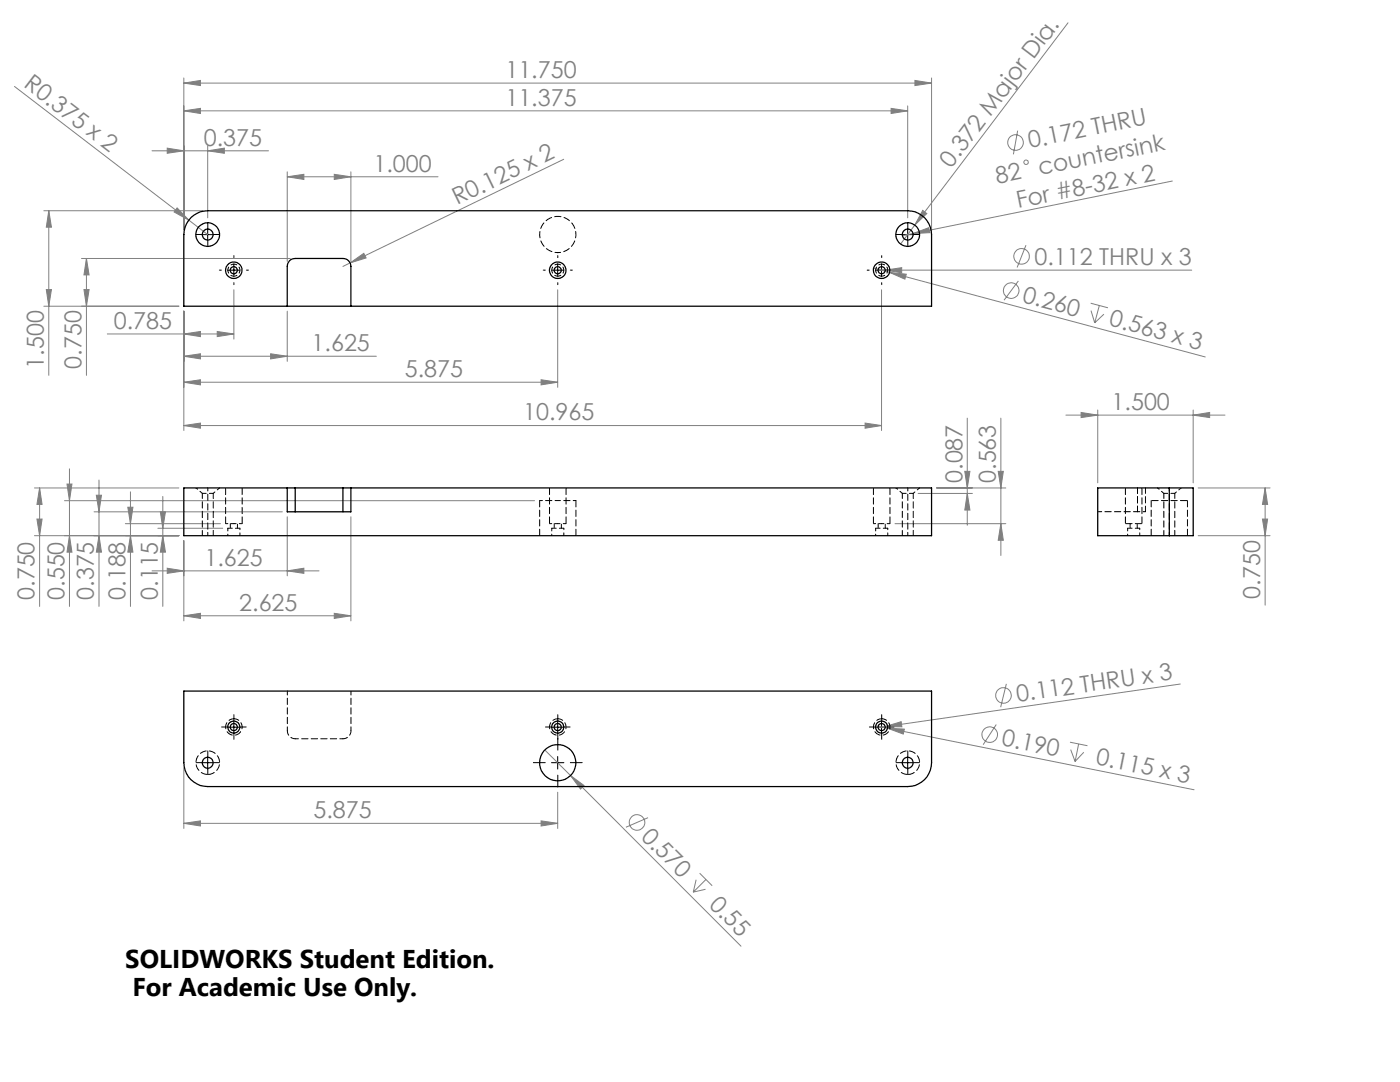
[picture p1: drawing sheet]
<svg xmlns="http://www.w3.org/2000/svg" width="279mm" height="216mm" viewBox="0 0 279 216" stroke-linecap="round" stroke-linejoin="round" font-family="sans-serif">
<g fill="none" stroke="#808080" stroke-width=".2">
<path d="M2.9 17.3l34.8 26.6M36.7 16.6l3.3-.5v1zM36.7 15.6v30.2M36.7 16.6h149.2M182.6 16.1l3.3 .5-3.3 .5zM185.9 15.6v30.2M213.1 4.6l-30.5 40.3M30.3 30.1h23.3M33.4 29.6l3.3 .5-3.3 .5zM36.7 22.1l3.3-.5v1zM36.7 22.1h144.5M41.5 30.1l3.3-.5v1z"/>
<path d="M41.5 29.1v14.4M57.3 35.3l3.3-.5v1zM57.3 34.3v17.9M57.3 35.3h30.1M66.7 34.8l3.3 .5-3.3 .5zM70 34.3v17.9M112.5 31.8l-42.6 20.7M177.8 21.6l3.4 .5-3.4 .5zM181.2 21.1v22.4M203.1 26.1l-.9 4.7M234 36.1l-51.8 10.5M8.7 42.1h31.8"/>
<path d="M9.2 57.8h1.1l-.6 3.3zM9.7 42.1v32.8M9.7 42.1l.6 3.2h-1.1zM16.3 51.6h41.6M16.8 57.8h1l-.5 3.3zM17.3 51.6l.5 3.3h-1zM17.3 51.6v23.3M35.3 41.5l2.4 2.4-3-1.6zM37.7 43.9l3.8 2.9M46.7 57.8v9.9M69.9 52.5l2.7-1.9 .5 .9zM69.9 52.5l-1.5 .7"/>
<path d="M111.3 57.8v19.5M174.3 53.5l3.3 .9M175.2 53.9h62.6M175.9 57.8v28.1M176.7 53.9l3.3-.5v1zM177.6 54.4l3.3 .3-.3 1zM177.6 54.4l62.9 16.8M182.2 46.6l3.1-1.2 .3 1zM182.2 46.6l-2.1 .4M182.6 44.9l-2.9 3.8M184.1 42l.9 .6-2.4 2.3zM203.2 56.1l-2.8 3.8"/>
<path d="M204.8 48.9l-1.8 4.5M21.4 66.6h25.3M35.7 61.1h-27M36.7 66.6l3.3-.5v1.1zM36.7 76.3l3.3-.5v1zM36.7 71.1l3.3-.5v1zM36.7 62.1v23.8M36.7 76.3h74.6M36.7 71.1h38.4M43.4 66.1l3.3 .5-3.3 .6zM54 70.6l3.3 .5-3.3 .5zM57.3 62.1v10"/>
<path d="M108 75.8l3.3 .5-3.3 .5zM217.7 60.5l3.4 .9M217.7 62l.8 2.4M219.4 61l-.9 3.4M220.3 62.7l-1.8 1.7M6.9 97.4h28.8M7.9 97.4v23.6M7.9 97.4l.5 3.2h-1zM12.9 99.9h93.8M13.4 96.6h1l-.5 3.3zM13.9 93.6v27.4M19.2 98.8h1l-.4 3.3z"/>
<path d="M19.8 95.8v25.2M26 98.1v22.9M32.5 99.1v21.9M36.7 84.9l3.3-.5v1zM36.7 84.9h139.2M172.6 84.4l3.3 .5-3.3 .5zM183.2 98.5h10.9M186.9 97.4h13.8M192.5 94.1h1.1l-.6 3.3zM193 98.5l.6 3.3h-1.1zM193 83.4v21.4M199.2 94.1h1l-.5 3.3z"/>
<path d="M199.7 83.4v27.4M212.7 82.8h31.8M215.8 82.3l3.3 .5-3.3 .5zM219.1 81.8v14.5M238.1 82.8l3.3-.5v1zM238.1 81.8v14.5M239.1 97.4h14.4M252.5 97.4l.5 3.2h-1zM252.5 97.4v23.4M7.4 103.6h1l-.5 3.3zM13.9 106.9l.5 3.3h-1zM18.8 102.1h37.5"/>
<path d="M19.8 106.9l.4 3.3h-1zM25 104.5h19M25.5 101.2h1l-.5 3.3zM26 106.9l.5 3.3h-1zM30.3 113.9h33.4M31.5 105.4h12.9M32 102.1h1l-.5 3.3zM32.5 106.9l.5 3.3h-1zM33.4 113.4l3.3 .5-3.3 .5zM35.7 106.9h-28.8M36.7 107.9v16M57.3 113.9l3.3-.5v1z"/>
<path d="M57.3 103.1v11.8M70 103.1v20.8M178.6 104.5h22.1M199.7 104.5l.5 3.3h-1zM239.1 106.9h14.4M252 103.6h1l-.5 3.3zM36.7 122.9l3.3-.5v1zM36.7 122.9h33.3M66.7 122.4l3.3 .5-3.3 .5zM200.8 136.5l-1.1 4.6M235.5 136.5l-58.9 8.5M36.7 153.2v12.1"/>
<path d="M108.7 149.6l5.2 5.2M111.3 158.1v7.2M113.9 154.8l2.7 1.9-.7 .7zM113.9 154.8l34 34M174.8 144.9l2.3 .4M176.6 145l3.2-1 .2 1zM176.6 145l-1.4 .2M177.1 145.3l3.4 .2-.2 1zM177.1 145.3l61.2 12.3M198.8 144.6l-2.6 4M213.5 148.1l3.5 .7M213.7 149.6l.9 2.3"/>
<path d="M215.3 148.4l-.7 3.5M216.3 150.1l-1.7 1.8M36.7 164.3l3.3-.5v1zM36.7 164.3h74.6M108 163.8l3.3 .5-3.3 .5zM129.3 163.2l-4.4 1.9M138.9 175.5l-.5 2.5M139.6 174.2l2.5 2.5M140.8 177.4l-2.4 .6M140.9 175.5l-2.5 2.5"/>
<circle cx="202.7" cy="28.4" r="1.56"/>
<circle cx="204.8" cy="32.4" r=".44"/>
<circle cx="201.8" cy="58" r="1.55"/>
<circle cx="203.9" cy="51.2" r="1.55"/>
<circle cx="200.3" cy="138.8" r="1.55"/>
<circle cx="197.5" cy="146.6" r="1.55"/>
<circle cx="127.1" cy="164.1" r="1.56"/>
</g>
<g fill="none" stroke="#000" stroke-width=".2" stroke-dasharray="15.2 1.3 1.3 1.3">
<path d="M40.2 46.8h-1.1M41.5 45.5v-1.1M41.5 48v1.1M42.7 46.8h1.1M44.2 53.9h-.4M46.7 51.4v-.4M46.7 56.4v.4M49.2 53.9h.4M108.8 53.9h-.4M111.3 51.4v-.4M111.3 56.4v.4M113.8 53.9h.4"/>
<path d="M173.5 53.9h-.4M176 51.4v-.4M176 56.4v.4M178.5 53.9h.4M179.9 46.8h-1.1M181.2 45.5v-1.1M181.2 48v1.1M182.4 46.8h1.1M40.2 152.2h-1.1M41.5 150.9v-1.1M41.5 153.4v1.1M42.7 152.2h1.1"/>
<path d="M45.4 145.1h-1.2M46.7 143.8v-1.2M46.7 146.3v1.2M47.9 145.1h1.2M108.8 152.2h-2.4M110.1 145.1h-1.2M111.3 143.8v-1.2M111.3 146.3v1.2M111.3 149.7v-2.4M111.3 154.7v2.3M112.6 145.1h1.2M113.8 152.2h2.4"/>
<path d="M174.7 145.1h-1.2M176 143.8v-1.2M176 146.3v1.2M177.2 145.1h1.2M179.9 152.2h-1.1M181.2 150.9v-1.1M181.2 153.4v1.1M182.4 152.2h1.1"/>
</g>
<g fill="none" stroke="#000" stroke-width=".2">
<path d="M40.2 46.8h2.5M41.5 45.5v2.5M45.4 53.9h2.5M46.7 52.7v2.5M110.1 53.9h2.4M111.3 52.7v2.5M174.7 53.9h2.5M175.9 52.7v2.5M179.9 46.8h2.5M181.2 45.5v2.5M40.2 152.2h2.5M41.5 151v2.5"/>
<path d="M45.4 145.1h2.5M46.7 143.8v2.5M110.1 145.1h2.4M110.1 152.2h2.4M111.3 143.8v2.5M111.3 151v2.5M174.7 145.1h2.5M175.9 143.8v2.5M179.9 152.2h2.5M181.2 151v2.5"/>
</g>
<g fill="#808080">
<path d="M35.3 41.5l2.4 2.4-3-1.6z"/>
<path d="M176.7 53.9l3.3-.5v1z"/>
<path d="M176.6 145l3.2-1 .2 1z"/>
<path d="M182.2 46.6l3.1-1.2 .3 1z"/>
<path d="M69.9 52.5l2.7-1.9 .5 .9z"/>
<path d="M184.1 42l.9 .6-2.4 2.3z"/>
<path d="M113.9 154.8l2.7 1.9-.7 .7z"/>
<path d="M177.6 54.4l3.3 .3-.3 1z"/>
<path d="M177.1 145.3l3.4 .2-.2 1z"/>
<path d="M33.4 113.4l3.3 .5-3.3 .5zM57.3 113.9l3.3-.5v1zM36.7 122.9l3.3-.5v1zM66.7 122.4l3.3 .5-3.3 .5zM36.7 16.6l3.3-.5v1zM182.6 16.1l3.3 .5-3.3 .5zM33.4 29.6l3.3 .5-3.3 .5zM41.5 30.1l3.3-.5v1zM36.7 22.1l3.3-.5v1zM177.8 21.6l3.4 .5-3.4 .5zM36.7 66.6l3.3-.5v1.1zM43.4 66.1l3.3 .5-3.3 .6zM36.7 76.3l3.3-.5v1zM108 75.8l3.3 .5-3.3 .5zM36.7 84.9l3.3-.5v1zM172.6 84.4l3.3 .5-3.3 .5zM36.7 71.1l3.3-.5v1zM54 70.6l3.3 .5-3.3 .5zM57.3 35.3l3.3-.5v1zM66.7 34.8l3.3 .5-3.3 .5zM215.8 82.3l3.3 .5-3.3 .5zM238.1 82.8l3.3-.5v1zM36.7 164.3l3.3-.5v1zM108 163.8l3.3 .5-3.3 .5z"/>
<path d="M7.4 103.6h1l-.5 3.3zM7.9 97.4l.5 3.2h-1zM193 98.5l.6 3.3h-1.1zM192.5 94.1h1.1l-.6 3.3zM199.7 104.5l.5 3.3h-1zM199.2 94.1h1l-.5 3.3zM19.8 106.9l.4 3.3h-1zM19.2 98.8h1l-.4 3.3zM9.2 57.8h1.1l-.6 3.3zM9.7 42.1l.6 3.2h-1.1z"/>
<path d="M32 102.1h1l-.5 3.3zM32.5 106.9l.5 3.3h-1zM25.5 101.2h1l-.5 3.3zM26 106.9l.5 3.3h-1zM13.4 96.6h1l-.5 3.3zM13.9 106.9l.5 3.3h-1zM17.3 51.6l.5 3.3h-1zM16.8 57.8h1l-.5 3.3zM252.5 97.4l.5 3.2h-1zM252 103.6h1l-.5 3.3z"/>
</g>
<g fill="none" stroke="#000" stroke-width=".25">
<path d="M38.1 43.4a5 5 0 0 1 3.4-1.3h139.7a4.8 4.8 0 0 1 4.7 4.7v14.3h-149.2v-14.3a4.9 4.9 0 0 1 1.4-3.4zM57.3 61.1v-7.9a1.57 1.57 0 0 1 1.6-1.6h9.5a1.57 1.57 0 0 1 1.6 1.6v7.9M57.3 97.4h1.6M57.3 97.4v4.7h12.7v-4.7M57.3 97.4h-20.6v9.5h149.2v-9.5h-115.9M58.9 97.4h9.5M58.9 97.4v4.7M68.4 97.4h1.6M68.4 97.4v4.7M233.4 97.4h4.7v9.5h-4.7M233.4 97.4h-14.3v9.5h14.3M233.4 97.4v9.5"/>
<path d="M36.7 137.9h149.2v14.3a4.8 4.8 0 0 1-4.7 4.8h-139.7a4.8 4.8 0 0 1-4.8-4.8z"/>
<circle cx="41.5" cy="46.8" r="2.36"/>
<circle cx="41.5" cy="46.8" r="1.08"/>
<circle cx="46.6" cy="53.9" r=".72"/>
<circle cx="46.7" cy="53.9" r="1.64"/>
<circle cx="111.3" cy="53.9" r="1.64"/>
<circle cx="111.3" cy="53.9" r=".72"/>
<circle cx="175.9" cy="53.9" r=".72"/>
<circle cx="175.9" cy="53.9" r="1.65"/>
<circle cx="181.2" cy="46.8" r="2.36"/>
<circle cx="181.2" cy="46.8" r="1.08"/>
<circle cx="41.4" cy="152.2" r="1.09"/>
<circle cx="46.7" cy="145.1" r="1.21"/>
<circle cx="46.7" cy="145.1" r=".72"/>
<circle cx="111.3" cy="145.1" r=".72"/>
<circle cx="111.3" cy="145.1" r="1.22"/>
<circle cx="111.3" cy="152.2" r="3.6"/>
<circle cx="175.9" cy="145.1" r="1.21"/>
<circle cx="176" cy="145.1" r=".72"/>
<circle cx="181.1" cy="152.2" r="1.09"/>
</g>
<g fill="none" stroke="#000" stroke-width=".2" stroke-dasharray="1.3 .6" stroke-dashoffset=".8">
<path d="M39.1 97.3l1.3 1.1M42.6 98.4l1.2-1.1M178.8 97.3l1.3 1.1M182.3 98.4l1.2-1.1M231 97.3l1.3 1.1M234.5 98.4l1.2-1.1M45 104.5h1.7M46.7 104.5h1.6M109.7 104.5h1.6M111.3 104.5h1.7M174.3 104.5h1.7M176 104.5h1.6"/>
<path d="M227 102.1h1.6"/>
</g>
<path d="M47.9 105.4h-2.4M112.5 105.4h-2.4M177.2 105.4h-2.4M227.5 105.4h-2.5" fill="none" stroke="#000" stroke-width=".2" stroke-dasharray="1.3 .6" stroke-dashoffset=".4"/>
<g fill="none" stroke="#000" stroke-width=".2" stroke-dasharray="1.3 .6" stroke-dashoffset=".7">
<path d="M46.7 52.7a1.21 1.21 0 0 1 1.1 1.7 1.21 1.21 0 0 1-2 .3 1.21 1.21 0 0 1 .5-1.9l.4-.1M111.3 50.4a3.6 3.6 0 0 0 3.3-5.2 3.6 3.6 0 0 0-6.2-.6 3.6 3.6 0 0 0 2.3 5.8h.6M111.3 52.7a1.21 1.21 0 0 1 1.1 1.7 1.21 1.21 0 0 1-2 .3 1.21 1.21 0 0 1 .6-1.9l.3-.1M176 52.7a1.21 1.21 0 0 1 1.1 1.7 1.21 1.21 0 0 1-2 .3 1.21 1.21 0 0 1 .5-1.9l.4-.1M107.7 99.9h3.6M111.3 99.9h3.6M45.5 105.4v1.5M47.9 106.9v-1.5M110.1 105.4v1.5M112.5 106.9v-1.5M174.8 105.4v1.5M177.2 106.9v-1.5"/>
<path d="M225 105.4v1.5M227.5 106.9v-1.5"/>
</g>
<g fill="none" stroke="#000" stroke-width=".2" stroke-dasharray="1.3 .6" stroke-dashoffset=".5">
<path d="M40.4 98.4h2.2M180.1 98.4h2.2M232.3 98.4h2.2M46 104.5v.9M47.4 105.4v-.9M110.6 104.5v.9M112 105.4v-.9M175.3 104.5v.9M176.7 105.4v-.9M225.5 104.5v.9M227 105.4v-.9M227 102.1h-7.9"/>
<path d="M57.3 137.9v7.9M70 145.8v-7.9"/>
</g>
<path d="M181.2 97.3v9.6M233.4 97.3v9.6M41.5 106.9v-9.6M58.9 147.4h9.6" fill="none" stroke="#000" stroke-width=".2" stroke-dasharray="1.3 .6" stroke-dashoffset=".6"/>
<path d="M45 97.3v7.2M109.7 97.3v7.2M174.3 97.3v7.2M224.6 97.3v7.2M229.7 99.9h7.3M48.3 104.5v-7.2M113 104.5v-7.2M177.6 104.5v-7.2M224.6 104.5h3.3M227.9 104.5v-7.2M41.5 154.5a2.36 2.36 0 0 0 2.1-3.4 2.36 2.36 0 0 0-4-.4 2.36 2.36 0 0 0 1.4 3.8h.5M181.2 154.5a2.36 2.36 0 0 0 2.1-3.4 2.36 2.36 0 0 0-4-.4 2.36 2.36 0 0 0 1.4 3.8h.5" fill="none" stroke="#000" stroke-width=".2" stroke-dasharray="1.3 .6" stroke-dashoffset="-.1"/>
<path d="M107.7 99.9v7M229.7 99.9v7M114.9 106.9v-7M237 106.9v-7" fill="none" stroke="#000" stroke-width=".2" stroke-dasharray="1.3 .6"/>
<path d="M40.4 98.4v8.5M180.1 98.4v8.5M227 97.3v4.8M232.3 98.4v8.5M42.6 106.9v-8.5M182.3 106.9v-8.5M227 102.1v-4.8M228.6 102.1v-4.8M234.5 106.9v-8.5M46.7 143.4a1.65 1.65 0 0 1 1.5 2.4 1.65 1.65 0 0 1-2.8 .3 1.65 1.65 0 0 1 .9-2.6l.4-.1M111.3 143.4a1.65 1.65 0 0 1 1.5 2.4 1.65 1.65 0 0 1-2.8 .3 1.65 1.65 0 0 1 .9-2.6l.4-.1M176 143.4a1.65 1.65 0 0 1 1.5 2.4 1.65 1.65 0 0 1-2.8 .3 1.65 1.65 0 0 1 .9-2.6l.4-.1" fill="none" stroke="#000" stroke-width=".2" stroke-dasharray="1.3 .6" stroke-dashoffset=".2"/>
<path d="M58.9 147.4a1.59 1.59 0 0 1-1.6-1.6M70 145.8a1.59 1.59 0 0 1-1.5 1.6" fill="none" stroke="#000" stroke-width=".2" stroke-dasharray="1.3 .6" stroke-dashoffset=".3"/>
<g font-size="5.1">
<text x="25" y="193.2">SOLIDWORKS Student Edition.</text>
<text x="26.4" y="198.8">For Academic Use Only.</text>
</g>
<g font-size="4.7" fill="#808080">
<text x="4.5" y="17.2" transform="rotate(37 4.5 17.2)">R0.375 x 2</text>
<text x="100.9" y="15.5">11.750</text>
<text x="100.9" y="21.1">11.375</text>
<text x="40.7" y="29.1">0.375</text>
<text x="205.5" y="29.6" transform="rotate(-11 205.5 29.6)">0.172 THRU</text>
<text x="74.5" y="34.3">1.000</text>
<text x="189.9" y="33.7" transform="rotate(-53 189.9 33.7)">0.372 Major Dia.</text>
<text x="207.5" y="34.9" transform="rotate(-11 207.5 34.9)">countersink</text>
<text x="91.2" y="41" transform="rotate(-26 91.2 41)">R0.125 x 2</text>
<text x="199" y="36.6" transform="rotate(-11 199 36.6)">82</text>
<text x="203.2" y="41.5" transform="rotate(-11 203.2 41.5)">For #8-32 x 2</text>
<text x="206.5" y="52.8">0.112 THRU x 3</text>
<text x="22.7" y="65.6">0.785</text>
<text x="203.9" y="60.3" transform="rotate(15 203.9 60.3)">0.260</text>
<text x="221.2" y="64.9" transform="rotate(15 221.2 64.9)">0.563 x 3</text>
<text x="62.2" y="70.1">1.625</text>
<text x="8.8" y="73.6" transform="rotate(-90 8.8 73.6)">1.500</text>
<text x="16.3" y="73.6" transform="rotate(-90 16.3 73.6)">0.750</text>
<text x="80.8" y="75.2">5.875</text>
<text x="104.4" y="83.9">10.965</text>
<text x="221.9" y="81.8">1.500</text>
<text x="192.1" y="96.4" transform="rotate(-90 192.1 96.4)">0.087</text>
<text x="198.7" y="96.4" transform="rotate(-90 198.7 96.4)">0.563</text>
<text x="40.8" y="112.9">1.625</text>
<text x="6.9" y="119.7" transform="rotate(-90 6.9 119.7)">0.750</text>
<text x="12.9" y="119.7" transform="rotate(-90 12.9 119.7)">0.550</text>
<text x="18.8" y="119.7" transform="rotate(-90 18.8 119.7)">0.375</text>
<text x="25" y="119.7" transform="rotate(-90 25 119.7)">0.188</text>
<text x="31.5" y="119.7" transform="rotate(-90 31.5 119.7)">0.115</text>
<text x="251.5" y="119.4" transform="rotate(-90 251.5 119.4)">0.750</text>
<text x="47.7" y="121.9">2.625</text>
<text x="203.1" y="140.1" transform="rotate(-8 203.1 140.1)">0.112 THRU x 3</text>
<text x="199.7" y="148.8" transform="rotate(11 199.7 148.8)">0.190</text>
<text x="218.6" y="152.5" transform="rotate(11 218.6 152.5)">0.115 x 3</text>
<text x="62.5" y="163.3">5.875</text>
<text x="127.8" y="167.1" transform="rotate(45 127.8 167.1)">0.570</text>
<text x="141.3" y="180.7" transform="rotate(45 141.3 180.7)">0.55</text>
</g>
</svg>
